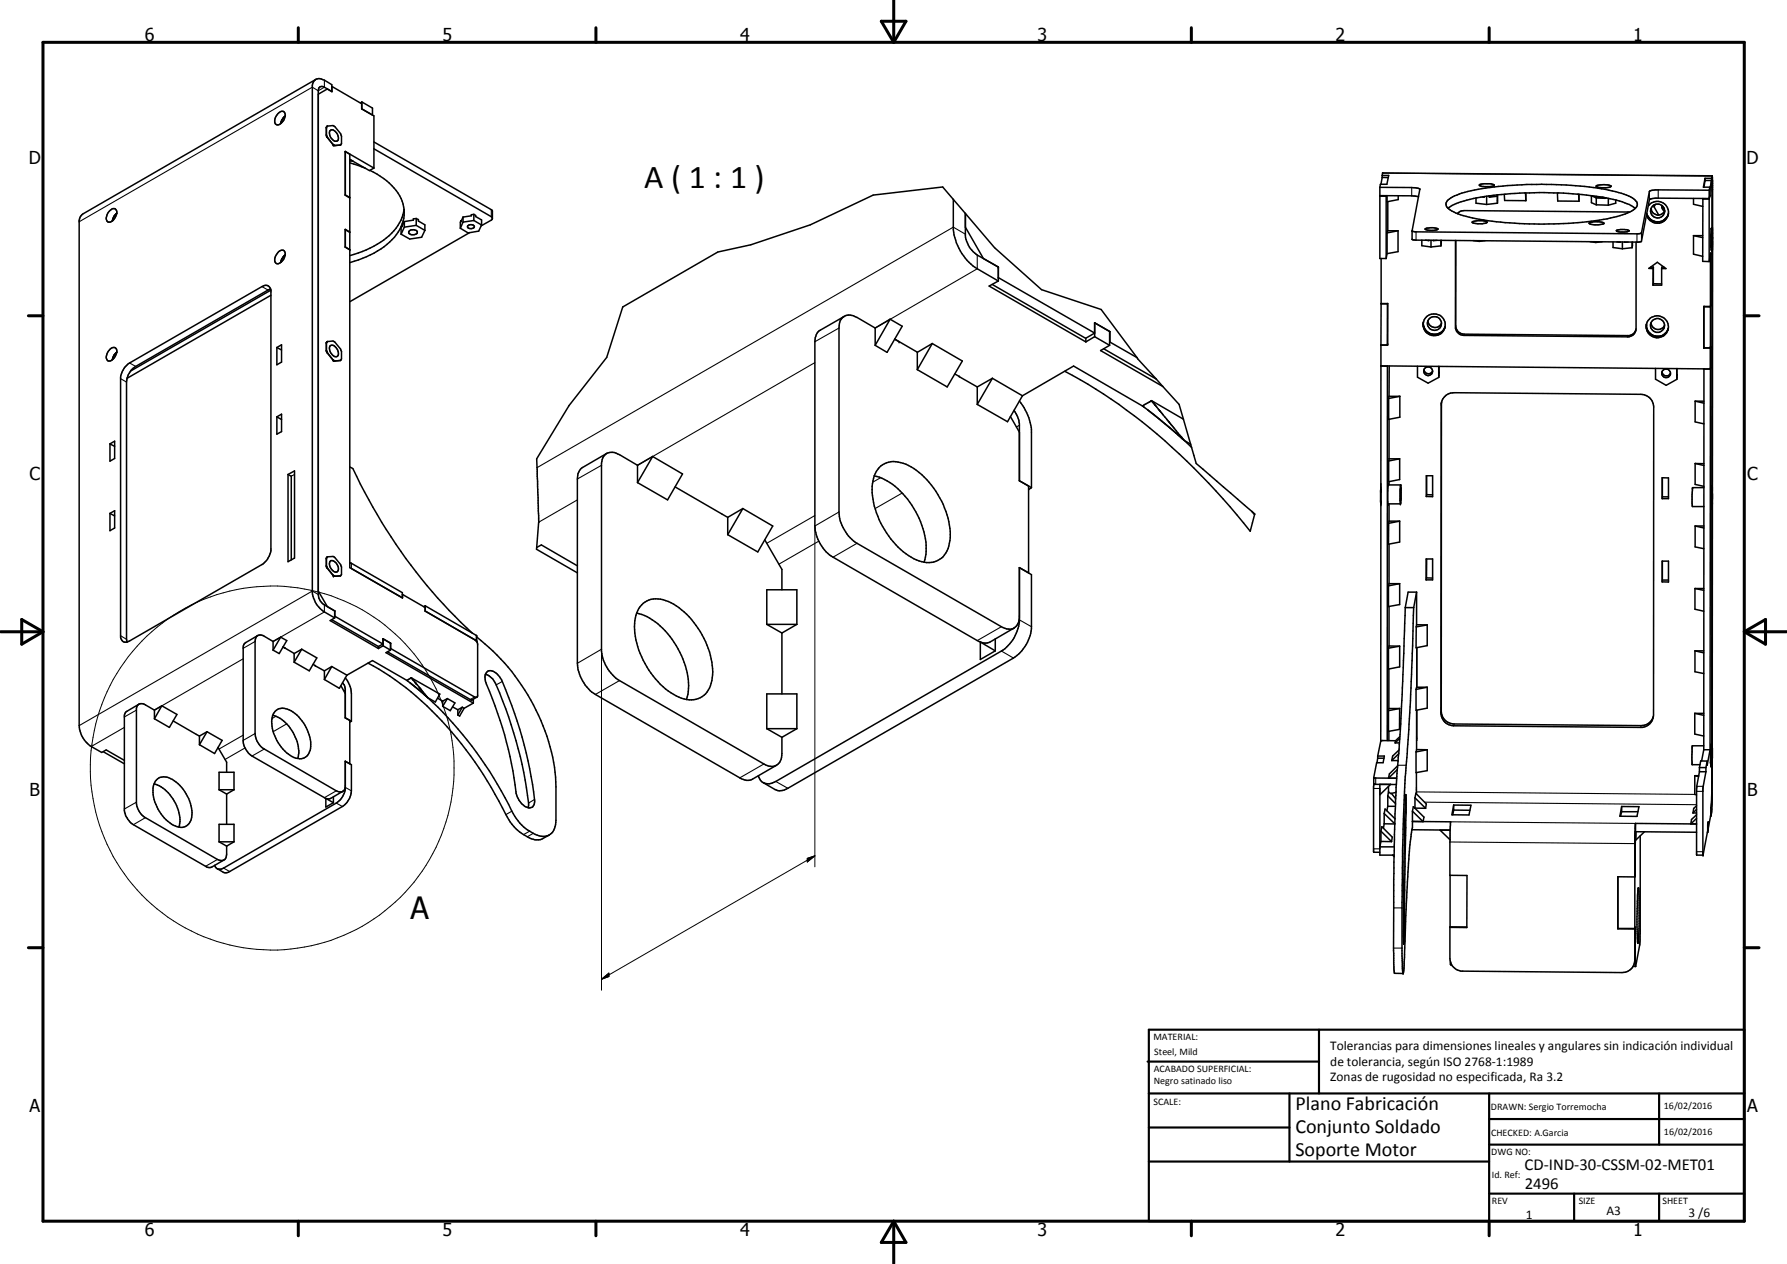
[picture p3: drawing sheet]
<svg xmlns="http://www.w3.org/2000/svg" width="420mm" height="297mm" viewBox="0 0 420 297" stroke-linecap="round" stroke-linejoin="round" font-family="sans-serif">
<g fill="none" stroke="#000" stroke-width=".35">
<path d="M73.9 18.9a1.78 1.78 0 0 1 2.4-.1l1.7 1.1v1.6l-1.7-1a.89 .89 0 0 0-1-.1 .89 .89 0 0 0-.5 .9v118.4a3 3 0 0 0 1.5 2.5l2.4 1.4v1.6l-2.4-1.4a6.2 6.2 0 0 1-2.9-4.5v-119.2zM74.2 18.7l-54.7 31.6-.7 .9-.2 .6v118.7a6.4 6.4 0 0 0 2.9 4.9l2.4 1.4 1.1-.6 4.2 2.5M65.3 26.8a.94 .94 0 0 1 .9-.6 .94 .94 0 0 1 .8 .6 2.33 2.33 0 0 1-1.9 2.5l-.3-.2a2.02 2.02 0 0 1 .5-2.3zM67 27.3l-.7 .9-.3 .8M76.7 31.7l.3 .6M76.8 32l.2 .3M76.9 29.7l-.2 .2 .2 2.3M76.9 29.8l-.2 .2M77 32.3l1.3 1.7M77 29.6l1.3-.1 .4 .3a3.7 3.7 0 0 1 1.5 4.1l-.1 .2M77 29.6l-.1 .2M77 29.6l-.1 .1"/>
<path d="M77.6 30.7a1.01 1.01 0 0 1 1.6 .6 1.26 1.26 0 0 1 0 1.9 1.85 1.85 0 0 1-1.6-2.5zM78 20.3h.1M78.1 20.3v1.2l-1.1-.6-2.2 1.2M78.1 20.3l6.9 4.1M78.3 34l.4 .2M78.7 34.2h.1M80 34.1h.1M80.1 34.1l-1.4 .1M81.2 35.6v10.3l1 .6v86.9l12.4 7.1v-.8M81.2 35.6l1 .6v10.2M81.2 35.6l6.7 3.9M82.2 38.3l3.7 1.2"/>
<path d="M82.2 37.8h.8l-.8-.3 4.7 2.6 1-.6M85 25.6l2.9 1.6v12.3M85.1 24l2.5 1.4v1.7l-2.5-1.5zM85.1 24l-.4 .2M87.9 35l27.6 15.9 .3 .4M87.9 33.4l27.6 15.9 .3 .3-.1 1.9-2.6 1.6M25.7 49.7a1.18 1.18 0 0 1 1.4-.6 2.1 2.1 0 0 1-.8 2.9 .81 .81 0 0 1-1 .1 .81 .81 0 0 1-.3-1l.3-.9zM27.5 50.1l-.7 .7-.4 1.1M65.5 59.2a.87 .87 0 0 1 1.1-.4 .87 .87 0 0 1 .4 1.1 2.31 2.31 0 0 1-1.9 2.1l-.3-.3a2.09 2.09 0 0 1 .7-2.5zM67 59.9l-.7 .9-.3 .9M81.2 58l1 .7M81.2 54l1 .6"/>
<path d="M81.2 45.8l1 .6M82.2 54.5l-1-.6v4.2M82.2 46.4v.1M87 40a13.8 13.8 0 0 1 7.8 8 9.2 9.2 0 0 1-3.8 9.4 22.2 22.2 0 0 1-8.8 4.3M94.5 53l.1 .1M94.5 53l-.2 .4v1.6M95 49.2a11.4 11.4 0 0 1-6.3 8.2l-2.6 1.3-3.9 1.4M95.1 52.1v1.3M95.1 52.1l-.6 1.2v-.3M95.1 53.4l-.8 1.6M96.2 54.4a1.46 1.46 0 0 1 1.9 0v.3a1.15 1.15 0 0 1-2-.2zM97.9 51.4h-.7v.3l-2.1 .4"/>
<path d="M97.9 51.4l.5 .2v.3l1.5 .9v1.3M97.9 51.4v1.6M97.9 53l2 1.1M97.9 53l-2.8 .4M99.9 54.1l-.8 1.7-2.8 .4-2-1.2M108.4 51.9v.1M108.4 51.9l-.2 1.7M108.9 51l-.5 1.1v-.2M108.9 51v1.2M108.9 52.2l-.7 1.4M109.9 53.1a.95 .95 0 0 1 1.6 .2 .89 .89 0 0 1-.8 .5 .89 .89 0 0 1-.8-.7zM110.4 54.7l-28.2 16.2"/>
<path d="M111.4 50.4l.4 .2v.3l1.4 .8v1.2M111.4 50.4l-.6 .1v.2l-1.9 .3M111.4 50.4v1.4M111.4 51.8l1.8 1.1M111.4 51.8l-2.5 .4M113.2 52.9l-.6 1.4-2.5 .4-1.9-1.1M224.1 46.9l-2.5-3-16.3 1.9-14.8 7-14 4.7-7.7 1.7-22.4 12.9-3.7 11.9-8.9 11.3-7.6 12.5 .5 14.9M224.1 46.9l2.9 3.3M224.1 46.9v7.1a12.6 12.6 0 0 0 5.7 9.2l4.9 2.8M227 50.2l6.8 8 11.1 9.9 14 4.6 8.4 11.3M227 50.2v5.2a6.3 6.3 0 0 0 2.8 4.5l4.9 2.8v3.3M227 53.4l4.2 7.3 3.5 2.1"/>
<path d="M324.4 46h7.5l1.6 .2M324.4 46.1h1.5M324.4 44l7.5 .1a2.12 2.12 0 0 1 1.9 .4l-1.8 9.8v2l.7 .1 52.6 .5 .6-.2 2-9.9 1.3-.2 12.7 .1M324.4 44v16.7h1.5M325 41.2h1.5l-.4 2.1h-1.5l-.2 .7M325 41.2l.1-.6 77.4 .7M325 41.2v.5M325 41.7l-.3 1.6M325 41.7h1.4M325.9 46.1v14.6M326 46l-.1 .1M326.1 59.6l-.2 1.1"/>
<path d="M326.1 46v1.4l2.6-.5v-.9M326.1 54.7v4.9M326.3 47.4v6.8M328.7 54.2l-2.6 .5M328.7 54.2h-2.5l-.1 .5M328.7 54.2v4.9l-2.6 .5M334.3 56.4v1.3l2.2 .3M335.1 53.8l1.8-.3 1.1 .2v.2a4.3 4.3 0 0 1-2.7 .1zM335.2 56.4l.7 .2 .1-.2M336.5 56.5v1.5M337 56.5h.9M338.8 56.5v1.3"/>
<path d="M338.8 57.8l-2.3 .2M338.9 56.5l-.1 1.3M340.3 47.2a13.9 13.9 0 0 1 6.4-2.5 90.4 90.4 0 0 1 33.2 .3 9.2 9.2 0 0 1 4.7 2.2 1.31 1.31 0 0 1-.6 2.2 27.7 27.7 0 0 1-10.9 2.7 91.4 91.4 0 0 1-27.6-1 10.3 10.3 0 0 1-5.3-2.5l-.2-.7zM340.5 48.9a18.6 18.6 0 0 1 8.5-2.7 91.5 91.5 0 0 1 31.1 .8 12.3 12.3 0 0 1 4.4 2M342.2 56.5v20.7a2.09 2.09 0 0 0 2 1.6l38.5 .4a1.93 1.93 0 0 0 2-1.9v-20.4M342.3 56.5v20a2 2 0 0 0 1.9 2l38.5 .4a1.85 1.85 0 0 0 1.9-1.5M346.2 52.1a6.1 6.1 0 0 1 3-.1l.5 .2-1.1 .4-2.1-.1-.4-.2zM346.4 56.6l1.4 .1M347 46.5v1.3l2.5 .2M347.8 56.6v.1M347.9 43.3h.4a4.3 4.3 0 0 1 2.6 0l.4 .3-1 .3-1.9-.1-.5-.2-.1-.1zM348.9 46.2v.2l-.4-.1"/>
<path d="M349.2 56.6l-1.4 .1M349.5 46.1v1.9M350.2 46v.4l1.9-.3M351.3 45.9l-1.1 .2M352.1 45.8v2l-2.6 .2M353.7 45.6l.1 1.5 5 .1M358.7 45.3l.1 1.9M358.8 45.3v1.9M366.2 45.3l.1 1.9 5 .1M371.2 45.6l.1 1.7M371.3 45.6v1.7M373.7 52.4l1-.3h1.2l1 .2 .2 .2a4.5 4.5 0 0 1-3.3 .1z"/>
<path d="M373.9 56.8l1.3 .2M374.2 46v1.6l1.1 .5M374.4 46v.1M374.4 46.1l.9 .4M374.5 46l-.1 .1M375.2 56.8v.2M375.3 43.7a4.5 4.5 0 0 1 3.5 .1l-1 .3h-1.3l-1-.2zM375.3 46.5v1.6M375.3 46.1l.9 .3h.9M375.3 48.1l2.9 .1M376.7 56.8l-1.5 .2M377.5 46.5v.1l-2.2-.1"/>
<path d="M378.2 46.6v1.6M379.3 56.9v1.3l2.2 .3M379.9 47v.8l-1.7 .4M380.1 54.1l1.8-.2a.86 .86 0 0 1 1.1 .4l-.4 .2h-1.7l-.8-.1zM380.1 56.9h.8M381.5 56.9v1.6M382 56.9h.8M383.1 49.9l-38.9-.4-.8 .2-.7 .5M383.7 56.9v1.3M383.7 58.2l-2.2 .3M383.8 56.9l-.1 1.3M387.2 50.2a2.65 2.65 0 0 0 2.5 2 2.65 2.65 0 0 0 2.6-2"/>
<path d="M387.6 48.4a2.61 2.61 0 0 1 4.1-.2 2.61 2.61 0 0 1-.9 4 2.61 2.61 0 0 1-3.7-1.7M388.2 48.9a1.67 1.67 0 0 0 1.8 1.6M388.9 48.6l1.1 1.9M389 48.1l-.1 .5M389.2 48l-.3 .6M390.8 48.3l-.1 .5 .2 .3 .5 .5-.5 .6-.9 .3M390.8 48.4l.5 .7M398.2 46.7v1.3l2.2 .5M398.2 55.4v4.3l2.1 .5M398.2 55.4l2.1 .4M398.2 55.4h2.1M400.4 46.7l-.1 14.7 1.6 .1"/>
<path d="M400.4 46.8h1.5M400.6 44l.3-1.6h1.5l-.4 2M400.9 41.9l-.4 2.1h1.5M400.9 41.9v.6M400.9 41.9h1.5M401.9 44.7l-12.7-.1-1.3 .3-2 9.8-.4 .2-52.8-.4-.7-.2M401.9 44.7v2M401.9 46.8v14.7M402 45.9l-.1 .8M402 44l-.1 .7M402 44v1.9M402 45.9l-.1 .9"/>
<path d="M402.2 59.5l-.3 2M402.2 59.5v12.5M402.2 59.5v12.3M402.3 55.3v2.7M402.3 58l.1 .7M402.3 55.5h.1M402.3 57.8l.1 .1M402.3 58l.1 .2M402.4 53.7h.1M402.4 53.8l-.1 1.5M402.4 43.9l.1-.6 .1 10.3M402.4 41.9v2"/>
<path d="M402.4 55.2v.3M402.4 57.9v.3M402.4 43.9l.1-.3 .1 2.3M402.4 53.7l-.1 1.7M402.4 58.2l.1 .1M402.4 55.5l.1 .2M402.4 55.2l-.1 .1M402.4 53.7v.1M402.5 58.3h.1M402.5 58.3v.6M402.5 57.8h.1M402.5 57.8l-.1 .1"/>
<path d="M402.5 55.1h.1M402.5 55.1l-.1 .1M402.5 55.7h.1M402.5 55.1v3.2M402.5 58.3l.1 .6-.2-.2M402.5 53.6h.1M402.5 53.6l-.1 .2M402.5 53.5l.2 .6-.1 60.6M402.5 41.3l-.1 .6M402.5 41.3l.2 12.8M402.5 53.5v.1M402.5 53.6v1.5"/>
<path d="M402.5 53.5l-.1 .2M402.6 53.6l-.1 1.5M402.6 54.7l-.1 3 .1-.2M402.6 55.5l.1 .3M402.7 57.3l-.2 56.8M402.7 56.1l-.1 .3M63.6 67.9l-31.7 18.2a4.5 4.5 0 0 0-2.2 3.7v60.4l.2 .7M63.7 68.2l-33 19M63.7 69.4l-33.8 19.5M198.5 74.3l-5.9 3.5-.5 .5-.4 1.1-.1 44.2a9.4 9.4 0 0 0 4.3 7.3l33.9 19.6a2.99 2.99 0 0 0 3 .4l5.7-3.3M205.8 77.1l-4.3-2.5a2.6 2.6 0 0 0-3-.3 2.6 2.6 0 0 0-1.2 2.8v43.2a9.5 9.5 0 0 0 4.2 7.4l33.9 19.6 1.3 .5a2.21 2.21 0 0 0 1.8-.2M205.8 77.1v4.1"/>
<path d="M209.3 75l-3.5 6.2M209.3 75l-3.5 2.1M209.3 75l2.8 1.7-3.5 6.1-2.8-1.6M210.3 79.7l5.4 3.1M210.3 79.7l1.1 .6M233.3 66.8l22 12.7M234.7 66l-2.1 1.2 22.7 13.1M234.7 65.2l22.7 13.1-2.1 1.2M255.3 79.5v.8M257.4 79.1l3.5 2.1M257.4 79.1l-2.1 1.2M260.9 77.9v3.3"/>
<path d="M261 77.9l-3.6-2v3.2M261 77.9v2.5M261 77.9l-.1 .1M324.7 71.4v9.7M324.7 71.4h1.5M324.7 60.7v10.7M324.7 71.3h1.6v9.8h-1.6M326.2 71.3v9.8M334.7 75.7a2.62 2.62 0 0 0 2.1 2.8 2.62 2.62 0 0 0 3-1.8M335.7 75.4a1.67 1.67 0 0 0 1.4 1.5 1.67 1.67 0 0 0 1.8-.9M387.1 76.2a2.62 2.62 0 0 0 2.1 2.8 2.62 2.62 0 0 0 3-1.9M388 74.8a2.62 2.62 0 0 1 4.2 1.3 2.62 2.62 0 0 1-3 3.3 2.62 2.62 0 0 1-1.7-4.1z"/>
<path d="M388.1 62.8h.6M388.2 75.9a1.66 1.66 0 0 0 1.3 1.5 1.66 1.66 0 0 0 1.9-.9M388.7 63.1v3.9M388.7 63.1h-1l2-1.5 2 1.5h-1M388.7 66.7v.3M388.7 62.8v3.9M388.7 62.8v.3M388.7 66.7h2M390.7 63.1v3.9h-2M391.2 62.8h-.5v.3M400.6 72.1v9.6M400.6 72.1h1.6"/>
<path d="M400.7 72.1h-.1M402.2 72.1v14.6l-77.5-.7M402.2 72h-1.6v9.8M402.2 71.8h.1M402.2 71.8v.3M402.2 71.7v.3M25.9 82a.84 .84 0 0 1 .9-.4 .84 .84 0 0 1 .7 .7 2.3 2.3 0 0 1-2 2.5 1.37 1.37 0 0 1-.2-2zM27.5 82.8l-.7 .6-.4 1.1M29.4 86.2l.8-.7 31.4-18.1a1.26 1.26 0 0 1 1.3-.3 1.26 1.26 0 0 1 .8 1.1v61.1a5.2 5.2 0 0 1-2.1 3.4l-31.1 17.9a1.26 1.26 0 0 1-1.4 .3 1.26 1.26 0 0 1-.7-1.2v-61.1l.4-1.4zM65.1 81.7l1.1-.7v4.1l-1.1 .6zM65.1 98l1.1-.7v4.1l-1.1 .6zM65.1 98l1.1 .6"/>
<path d="M65.1 81.7l1.1 .6M76.7 82.3l.3 .6M76.8 82.6l.2 .3M77 82.9h.1M77 82.9l1.3 1.7M77 80.3l-.3 .2 .2 2.3M77 80.3l1.3-.2 .4 .3a3.7 3.7 0 0 1 1.5 4.1l-.1 .2M77 80.3l-.3 .3M77.6 81.3l.1-.1a1.62 1.62 0 0 1 1.9 1.8 .74 .74 0 0 1-.5 .9 .74 .74 0 0 1-.9-.5l-.2-.2a1.71 1.71 0 0 1-.4-1.9zM78.3 84.6h.1M78.3 84.6l.4 .2M78.7 84.8h.1"/>
<path d="M80 84.7h.1M80.1 84.7l-1.4 .1M219.2 80.7l-3.5 6.2M219.2 80.7l-3.5 2.1v4.1M219.2 80.7l7.1 4.1-3.6 6.1-7-4M224.5 87.9l1 .6M225.5 88.5l4.3 2.4M225.5 88.4v.1M229.8 90.9v4.1M233.3 88.9l-3.5 6.1M233.3 88.9l-3.5 2M233.3 88.9l7.1 4.1"/>
<path d="M237.6 97.9l2.1 3.7M238.4 96.4l.9 1.6 .4 1.6v13.4l2.8 1.6M239.7 94.2a13.1 13.1 0 0 1 2.8 6.8v13.6M240.4 93l12-7 16.2 9.4M240.4 93l-3.5 6.1-7.1-4.1M250.3 87.2a137.8 137.8 0 0 1 42.1 35.7l1.6 1.9 1-3.9M259.5 82l12.4 7.1M260.9 81.2l-2.1 1.2 14.6 8.4M261 80.4h-.1M261 80.4l6.3 3.6M267.3 84l4.6 5.1M268.6 95.4l1.3 1"/>
<path d="M268.9 95.6l.2 .2M269.9 96.4l8.3 6.9M270.5 94.3h.1M270.5 94.3l-1.9 1.1M270.8 94.1l7.4 4.4M270.8 94.1l.8 1.1M270.8 94.1l-.2 .2M271.3 97.4l7.2 6.1M271.6 95.2l6.9 8.3M271.6 95.2h.1M271.9 89.1l1.5 1.7M273.4 90.8l3.8 4.2 1 3.5"/>
<path d="M278.2 98.5l1.7 5.9M324.7 86l-.1 88.2-.7 3.5M324.7 81.1v4.9M324.7 81.1h1.5M324.7 86l1.5 .1M324.7 86h.1M324.7 81.1h.1M326.2 86v.1M326.2 86.1v87.9M326.3 80.8l-.1 .3M326.6 98.5v9.3M326.6 93.1h2.5"/>
<path d="M326.6 93.1l-.1 .5M326.6 86v7.1M329.1 93.1v4.9l-2.6 .6v-5M329.1 93.1l-2.6 .5M333.3 86.1v2.5l2.5 1.4 2.5-1.3M334.8 86.8a1.04 1.04 0 0 0 .9 1 1.04 1.04 0 0 0 1.1-.6M338.3 86.1v2.6M338.4 86.1l-.1 2.6M339 94.4a2.93 2.93 0 0 1 2.8-2.1l44 .4a3 3 0 0 1 3 2.9v72.4a2.96 2.96 0 0 1-3 2.9l-44-.3a3 3 0 0 1-3-3l.1-72.4M339 94.4l-.1 .4M339 94.4l-.1 72.8a3 3 0 0 0 3 2.9l44 .4a2.93 2.93 0 0 0 2.8-2.1M389.2 86.6v2.5l2.5 1.5 2.5-1.4"/>
<path d="M390.8 87.3a1.01 1.01 0 0 0 .8 1 1.01 1.01 0 0 0 1.2-.6M394.2 86.6v2.6M394.3 86.6l-.1 2.6M394.3 88.1h.1M398.6 94.3h2M398.6 94.3v4.8l2 .5M398.6 94.3l2 .4M400.6 81.8h1.6M400.6 86.7v89.5M400.6 86.7h.1M400.6 86.7h1.6M400.6 81.5v.3"/>
<path d="M402.2 86.7l-.1 89.5M402.2 81.4v.3M402.2 86.4v.3M402.2 81.5v.3M25.9 104.3l1.1-.6v4l-1.1 .7zM25.9 104.3l1.1 .6M67.7 111.5l1.5-.8v20.4l-1.5 .9zM67.7 111.5l.8 .4M68.5 111.9v19.7M82.2 109.7l.8 .4a123 123 0 0 0 28.1 38.7M142.7 106.6l-.6 .4a2.62 2.62 0 0 0-.7 1.8v44.3a9.4 9.4 0 0 0 4.3 6.8l33.9 19.6a3 3 0 0 0 3 .3M142.7 106.6a3.1 3.1 0 0 1 3 .2l4.2 2.5"/>
<path d="M142.7 106.6l-6.2 3.7a3.2 3.2 0 0 0-.7 2.3v43.3a9.3 9.3 0 0 0 3.8 7l34.3 19.9a2.83 2.83 0 0 0 3 .3l5.7-3.3M149.9 109.3v4.1M153.4 107.3l7.1 4.1-3.5 6.1-7.1-4.1M153.4 107.3l-3.5 6.1M153.4 107.3l-3.5 2M158.7 114.4l12.4 7.2M174.7 119.5l7 4.1-3.5 6.1-7.1-4.1M174.7 119.5l-3.6 6.1M174.7 119.5l-3.6 2.1M205.6 111.8a14.6 14.6 0 0 1 8.8 6.9 19.1 19.1 0 0 1 3.3 11.6l-.5 1.8M207.1 109.5a6.3 6.3 0 0 1 7.1 .2 20.3 20.3 0 0 1 9.2 16.7 5.7 5.7 0 0 1-3.9 5.7 8.5 8.5 0 0 1-7.1-2.4 20.2 20.2 0 0 1-7.3-15.4 6.9 6.9 0 0 1 2-4.8zM241.8 114.2v20.4l-2.1-1.2"/>
<path d="M242.5 114.6l-.7 .5M278.5 103.5l1.7 1.6M278.5 103.5l1.4 .9M279.9 104.4l.3 .7M280.2 105.1l1.1 3.8 13 11.3M324.6 117.7l.1 .2M324.6 115v.6M324.6 118.2l.1 .6M324.6 115v3.2M324.6 118.2l.1 .2M324.7 117.8l-.1 .4M324.7 113.7l-.1 1.3"/>
<path d="M324.7 114.5l-.1 .5M326.6 113.2v.8M326.6 118.4v4.1M326.6 107.8h2.5M326.6 107.8l-.1 .5M329.1 107.8v4.9l-2.6 .5v-4.9M329.1 107.8l-2.6 .5M329.3 115v3.4h-3M329.3 117.7h.1M329.3 114.7v3.6M329.3 114.8v.1M329.3 114h-2.9v-.4l-.1 1.8 .1 3.3v-.3"/>
<path d="M329.3 114v3.7M329.3 114v3.4M329.3 117.5v.1M335.4 111.8h1.4v4.9h-1.4zM335.4 116.2l1.4 .1M335.4 116.2v.5M335.4 111.8v4.4M390.8 112.3h1.5v4.9h-1.5zM392.3 116.8h-1.4l-.1 .4M398.6 108.9v4.9l2 .5M398.6 108.9l2 .5M398.6 108.9l2 .1"/>
<path d="M400.6 114.6h-2.6l-.2 1.6 .1 2.8h2.7M402.2 118.6l.2 .7M402.2 116v2.6M402.2 116.2h.2M402.2 118.4l.2 .1M402.2 118.6l.2 .2M402.2 118.6l.1 .7M402.3 114.4l-.1 1.6M402.4 114.4l-.2 1.6M402.4 115.8v.4M402.4 118.5v.3M402.4 118.8v.1"/>
<path d="M402.4 116.2v.1M402.4 114.4h-.1M402.4 115.8l-.2 .2M402.4 116.3v2.1M402.4 118.4h.1M402.4 118.9l.1 .6-.2-.2M402.4 115.7h.1M402.4 118.4v.1M402.4 116.3h.1M402.4 115.7v.1M402.5 114.2v.1M402.5 114.2l-.2 .2"/>
<path d="M402.5 114.1v.1M402.5 115.7l-.1 3.2M402.5 115.7v-.3l.1 .7M402.5 114.3h.1M402.5 114.3l-.1 1.4M402.5 114.1h.1M402.5 114.2h.1M402.5 114.2l-.1 .2M402.5 114.1v.2M402.5 114.1v60.7M402.5 114.3v1.4M402.6 117.2l-.1 1.1"/>
<path d="M402.6 118.2v57.2M25.9 120.6l1.1-.6v4.1l-1.1 .6zM25.9 120.6l1.1 .6M74.8 138.9l2.2 3.6 1.7 1.1M76.7 133l.3 .5M76.8 133.2l.2 .3M77 133.5h.1M77 133.5l1.3 1.7M77 130.9l-.3 .2 .2 2.3M77 130.9l1.3-.1 .4 .2a3.7 3.7 0 0 1 1.5 4.2l-.1 .1M77 130.9l-.3 .3M77.5 132a.71 .71 0 0 1 1.1-.1 1.63 1.63 0 0 1 .6 2.5 1.91 1.91 0 0 1-1.7-2.4z"/>
<path d="M78.3 135.2l.4 .2M78.3 135.2h.1M80.1 135.3l-1.4 .1M80.1 135.3h-.1M82.2 132.2l12.4 7.1v1.2l-12-6.9M94.6 139.7h.1M94.6 139.7l5.3 3v.9l12.2 7.1M126.2 128.7l1.1-.6 8.5 4.9M126.2 128.7l-.1 .4 9.7 5.5M126.6 122.7h.1M126.6 122.7l-.4 6M171.1 121.6v4"/>
<path d="M179.8 126.9l4 6.9v4.8M239.7 133.4l2.8 1.6v12.8a9.7 9.7 0 0 1-4.2 6.8l-53.9 31a2.48 2.48 0 0 1-2.2-.1l-2.8-1.6M239.7 133.4v12.7a9.3 9.3 0 0 1-4.3 6.9l-53 30.6a2.53 2.53 0 0 1-4.1-1.3M294.3 120.2l.7 .6v.1M294.3 120.2l.7 .7M326.6 127.9v9.3M326.6 137.2h2.5M326.6 137.2l-.1 .5M326.6 122.5h2.5M326.6 122.5l-.1 .5M329.1 122.5v4.9l-2.6 .5v-4.9M329.1 137.2v4.9l-2.6 .4v-4.8"/>
<path d="M329.1 137.2l-2.6 .5M329.1 122.5l-2.6 .5M333.1 139.1v7.7M333.1 139.1l-.7 3.7M333.1 139.1h-2l-.7 3.7M335.3 131.4h1.5v4.9h-1.5zM335.4 135.8h1.4M335.4 135.8l-.1 .5M335.4 131.4v4.4M390.8 131.9h1.5v4.9l-1.5-.1zM392.3 136.3h-1.4l-.1 .4M398.5 138.3v4.9l2.1 .4"/>
<path d="M398.5 138.3l2.1 .4M398.5 138.3h2.1M398.6 123.6v4.9l2 .4M398.6 123.6l2 .5M398.6 123.6h2M60.6 149.4l-.5 .5-.1 .8v21.7a4.4 4.4 0 0 0 2.1 3.6l17 9.8 .8 .3 .7-.1M60.6 149.4l.4-.2 .8 .2 2.4 1.3M60.6 149.4l-3 1.7-.4 1v22.2a4.9 4.9 0 0 0 2.1 3.4l17.2 9.9 .5 .1 .8-.1 2.8-1.6M64.2 150.7v2.1M66 149.7l-1.8 3.1M66 149.7l-1.8 1M66 149.7l1.4 .8-1.8 3.1-1.4-.8"/>
<path d="M66.5 152l2.7 1.6M66.5 152.1l.6 .2M69.2 153.6v2M70.9 152.6l3.6 2-1.8 3-3.5-2M70.9 152.6l-1.7 3M70.9 152.6l-1.7 1M73.6 156.1l.5 .4M74.1 156.5l2.2 1.1M74.1 156.4v.1M76.3 157.6v2.1M78 145.6l11 6.3M78 156.6l-1.7 3.1"/>
<path d="M78 156.6l-1.7 1M78 156.6l3.6 2.1M78.7 145.2l-1.1 .6 11.4 6.6M78.7 144.8h.1M78.7 143.6h.1M78.7 144.8l11.3 6.5-1 .6M81.2 159.3a6 6 0 0 1 1.4 3.7v6.5M81.6 158.7l6-3.5 8.1 4.7M81.6 158.7l-1.8 3.1-3.5-2.1M86.5 155.8a74 74 0 0 1 26.2 24.8l2.8 4.5 2.6 4.8a12.3 12.3 0 0 0 5.9 6.7 3.6 3.6 0 0 0 3.7 .4l1.4-.8M89 151.9v.5M90 150.1l.1 1.7"/>
<path d="M90 150.1l1.9 1.1M90.1 151.8l-1.1 .6M90.1 150.1l-.1 .1M90.1 151.8l1.7 1M91.1 153.2l19.6 11.3h.2l1.2-.7M91.8 152.8l-1 .6 20.5 11.8M91.8 151.1v1.7M91.8 152.4h.1M91.8 151.2h.1M91.9 151.2v1.2M95.7 159.9l4.9 4.1M95.8 160l.1 .1"/>
<path d="M96.7 159.3h.1M96.7 159.3l-1 .6M96.7 159.3l6.7 3.8-1 1.9-1.8-1M96.7 159.3l3.9 4.7M100 142.4l12 7 .1 1.4M100 142.4v1.2M100 142.4l-.4 .2M111.6 150.3l.6 .6 .1 .4v12.3l-.3 .3-.4-.1-19.7-11.4M112.1 149.7a48.9 48.9 0 0 1 18.5 32.9l.1 10.2a3.7 3.7 0 0 1-1.6 3.4M114.1 158.5l.6 .2a4.6 4.6 0 0 1 2 2.3 98.3 98.3 0 0 1 7.6 28.3l-.1 .5M114.5 157.9l.2-.2a2.84 2.84 0 0 1 3 1.7 93 93 0 0 1 8 29.2 1.41 1.41 0 0 1-1.1 1.2 1.41 1.41 0 0 1-1.5-.6l-.6-.5-.7-1.1a6.3 6.3 0 0 1-.7-3.2 95.8 95.8 0 0 0-7-24.4v-1.4zM149.7 144.1a15.6 15.6 0 0 1 9.7 8.4 15 15 0 0 1 2 11.9"/>
<path d="M150.9 142.2a5.3 5.3 0 0 1 6.2-.8 19.5 19.5 0 0 1 9.7 11.8 12 12 0 0 1 0 8.5 5.1 5.1 0 0 1-7.2 2.1 19.4 19.4 0 0 1-9.9-12.7 10.4 10.4 0 0 1 .8-8.6zM180.3 146.7v-8.1h7.1v8.1M180.3 146.7h7.1M180.3 146.7l3.5 2.1M183.8 148.8v14.3M187.4 146.7l-3.6 2.1M230.5 150.9l3.5 2.1-3.5 2zM234 150.1v2.9M239.7 145.3l-.1 .5a2.65 2.65 0 0 1-1.1 1.8M326.5 157.2v9.3M326.6 142.5v9.3M326.6 151.8h2.5"/>
<path d="M326.6 151.8l-.1 .5M329.1 151.8v4.9l-2.6 .5v-4.9M329.1 151.8l-2.6 .5M330.4 142.8h2M330.4 142.8l-.7 20.4-.7 12.8-.8 9-.3 8.6M332.4 142.8l-.8 21.9-1 15.1a489.2 489.2 0 0 0-1 32.2v12.7l.2 4M333.1 146.8l2.5 .1M333.1 146.8l-.1 .5M333.1 152.2v9.3M335.6 146.9v4.8l-2.7 .5 .1-4.9M335.6 146.9l-2.6 .4M398.5 153v4.9l2.1 .4"/>
<path d="M398.5 153l2.1 .4M398.5 153h2.1M24.3 176.7l4.9 2.8M32.7 165.5l-.5 .5-.1 .5v22.3a4.6 4.6 0 0 0 2.1 3.4l16.9 9.8 .9 .2 .7-.1M32.7 165.5l.4-.1 .8 .1 2.4 1.4M32.7 165.5l-3 1.8-.5 .9v22.3a5.2 5.2 0 0 0 2.2 3.3l17.2 10 .5 .1 .7-.1 2.9-1.7M36.3 166.9v2M38 165.9l3.6 2-1.8 3-3.5-2M38 165.9l-1.7 3M38 165.9l-1.7 1M40.7 169.4l6.2 3.6M46.9 173v2"/>
<path d="M48.7 172l3.5 2-1.8 3.1-3.5-2.1M48.7 172l-1.8 3M48.7 172l-1.8 1M51.3 175.6l2 3.5v2.4M64.1 168.1a9.2 9.2 0 0 1 6.1 7.8l.1 1.1-.3 1.2M64.7 167.2a2.9 2.9 0 0 1 3.8-.2 9.7 9.7 0 0 1 4.4 9.3 2.58 2.58 0 0 1-3.8 1.7 9.6 9.6 0 0 1-5.1-9.3l.3-.9zM80.2 161.2l1 1.8M80.5 160.4l.4 .6 .3 .9v6.8M81.2 178.9l1.4 .8v6.1a4.6 4.6 0 0 1-2.1 3.7l-26.8 15.5-1 .1-1.6-1M81.2 178.9v6.4a4.7 4.7 0 0 1-2.1 3.4l-26.5 15.3a1.4 1.4 0 0 1-1.7 0l-.4-.7M81.2 168.7l1.4 .8M81.2 168.7l1 .6v10.2l-1-.6"/>
<path d="M82.6 169.5l-.4 .2M96.3 160.4l4.1 3.4M100.6 164a92.2 92.2 0 0 1 20.4 27.8 9.9 9.9 0 0 0 6.7 4.8l1.4-.4M102.9 164.1l1.2 .7M104.1 164.8v1.2M105.2 164.2l1.8 1-1.1 1.8-1.8-1M105.2 164.2l-1.1 1.8M105.2 164.2l-1.1 .6M106.4 166.1l1.2 .7M107.6 166.8v1.2M108.7 166.2l-1.1 1.8M108.7 166.2l-1.1 .6"/>
<path d="M108.7 166.2l.4 .3M109.1 166.5l-1 1.8-.5-.3M111.3 164.3v.9M111.3 165.2l-2.2 1.3M180.3 171.2h7.1M180.3 171.2l3.5 2.1M180.3 171.2v-8.1h7.1v8.1M183.8 173.3v3.8a3 3 0 0 1-1.2 2.7M187.4 171.2l-3.6 2.1M323.9 178.2h1.5M323.9 178.2l-.1 1M323.9 177.7v.5"/>
<path d="M323.9 177.7h1.6l-.3 1.5h-1.5l-.7 3.6M326.5 171.9v2.1M326.5 166.5h2.6M326.5 166.5v.5M327.2 178.7h1.5M328 174.6h1M328.1 174.1h-3.5M328.1 174.1l-.1 .5M328.6 180l-1.9 1.9-.2 1M328.8 177.2l-1.6 1.5M328.9 176.3l-1.5 1.4-.2 1M329.1 166.5l-.1 4.9-2.5 .5v-4.9"/>
<path d="M329.1 166.5l-2.6 .5M329.1 173.5l-1.1 1.1M329.1 173.1l-1 1M333.1 173.5h.1M333.1 166.9v9.2M333.1 176.1l2.5 .1M333.1 176.1l-.2 .6M333.1 166.9v7M335.6 161.5l-2.7 .5M335.6 161.5h-2.5l-.2 .5M335.6 161.5v4.9l-2.7 .5v-4.9M335.6 176.2v4.9l-2.7 .5v-4.9"/>
<path d="M335.6 176.2l-2.7 .5M398.5 167.6v4.9l2.1 .5M398.5 167.6l2.1 .5M398.5 167.6h2.1M400.6 176.2h1.5M400.6 176.2l-.5 2.6M400.6 175.3h-2.7l-.1 4.4h1.9M401.4 178.9l-.3 1.5M401.4 178.9l-1.5-.1-.3 1.6M402.1 176.2l-.7 3.6v-.9M402.2 179.2l.1 .8M402.2 179.1l.1 .1"/>
<path d="M402.2 179.2l.1 .3M402.2 176.6v.2h.1M402.3 175.1v-.1l-.1 4.2M402.3 175.1l-.1 1.5M402.3 180l.1 .2M402.3 176.5v.3M402.3 179.2v.3M402.3 179.5h.1M402.3 176.8l.1 .2M402.3 176.5l-.1 .1M402.4 176.4v3.1M402.4 177v2.1"/>
<path d="M402.4 179.5h.1M402.4 179.1h.1M402.4 179.1l-.1 .1M402.4 177h.1M402.4 176.4l-.1 .1M402.4 179.5v.7M402.4 174.8v.1M402.4 177.3l.1-1.3v2.9M402.4 178.2l.1 .7M402.4 174.8h.1M402.4 174.9h.1M402.4 174.8l-.1 .2"/>
<path d="M402.4 174.9l-.1 .2M402.5 174.9h.1M402.5 174.8l.1 1.1-.1 12.2-.2 1.7M402.5 174.8v.1M402.5 174.9l-.1 1.5M402.6 178.8l-.1 10.3-.2 2.7M36.2 184.2a9 9 0 0 1 6 7.3l.1 1.6-.2 1.3M36.8 183.3a2.85 2.85 0 0 1 3.7-.1 9.9 9.9 0 0 1 4.6 8.8 2.56 2.56 0 0 1-3.9 2.1 9.3 9.3 0 0 1-5-9.8zM51.5 197.8h3.5M51.5 197.8l1.8 1M51.5 197.8v-4.1h3.5v4.1M51.5 185.6v-4.1h3.5v4.1"/>
<path d="M51.5 185.6h3.5M51.5 185.6l1.8 1M53.3 186.6v7.1M53.3 198.8l-.1 2.5-.5 .8M55 197.8l-1.7 1M55 185.6l-1.7 1M76.6 187.6l1.8 1-1.8 1.1zM78.4 187.2v1.4M81.2 184.9l-.1 .6-.5 .5M323 182.8v17.4M323 184.2l5.3 .2M323 182.8l5.4 .1h-1.9"/>
<path d="M324.4 186.8l2.6-2.5h-2.6v16.7h3.4M324.7 197.7l-.3 1.3h3.4M324.7 195.3v2.4M324.7 195.3l2.5 2.5M324.7 197.7l2.5 .1M324.7 195.3l.2-1 2.5 2.4-.2 1.1M325.4 193.6l-.1 1M325.4 191.2l2.5 2.4M325.4 191.2v2.4M325.4 193.6h2.5M325.4 191.2l.3-1.1 2.3 2.3M326.3 189.5l-.2 1"/>
<path d="M326.3 187v2.5M326.3 187l1.8 1.8M326.3 189.5h1.8M326.5 184.8v1.3M326.5 186.1l.5 .4 1.2-.3M326.5 186.1l-.2 .9M327.1 186.4l1.1 1.3M327.9 193.6l-.2 13-.1 16.2 .3 5.9M328.5 180.8l-2 2.1M330.5 186.7l.1 4.3-.6 30.9v-13.2zM332 195l8.9 .1M332.1 190.6v3.9a129.1 129.1 0 0 0-1.4 17.8l-.6 14.6-.2 1.8"/>
<path d="M332.1 190.6l.2-1 2.5 2.4-.2 1.1M332.1 190.6l2.5 2.5M332.7 187.5v2.4M332.7 187.5l.2-1.1 2.5 2.5-.2 1M332.7 187.5l2.5 2.4M332.7 189.9h2.5M333 181.6v5M334.6 193.1l-2.5-.1 9 .1-.2 2M340.9 195.1v2.3M340.9 197.4v20.4M340.9 195.1h-2.3l2.3 2.3M341.8 189.2h4.1l-.5 2.3h-4z"/>
<path d="M341.8 189.2v1.2M341.8 190.4h3.8M341.8 190.4l-.2 1.1M381.3 189.5l4 .1-.4 2.3-4-.1zM381.3 189.5v1.3M381.3 190.8h3.8M381.3 190.8l-.3 1M384.5 193.5l-.1 2.8v21.9M384.5 195.5v10.2M384.5 193.5v2M384.5 193.5l14.4 .1h-1.4M384.5 195.5l14.4 .1"/>
<path d="M384.6 195.5l-.1 3.3M384.6 195.5v1.9l2-1.9M385.6 196.4v24.7l-1 6h-.6M398 191.1h.9M398.5 182.3v4.4l.4 .1M398.5 182.3l.9 .2M398.5 182.3h.9M398.9 189.4l-.7 .6-.2 1.1M398.9 190.2l-.9 .9M398.9 191.5l-1.2 1.1-.2 1M398.9 192.3l-1.4 1.3M399.6 181.4l-.7 3.9v15.6l1.5 .1"/>
<path d="M399.6 180.4h1.5M399.6 180.4v1M399.6 181.4h1.5M401.1 180.4v1M401.1 181.4l-.7 3.9v15.7M401.4 195.6h.1M401.5 195.2l-1.1 5.8M401.6 193.2l-.1 2.4zM402.2 191.8h.1M402.3 189.8v2M402.3 191.3l-.7 3.3M402.5 185.8l-.2 4"/>
<path d="M323 200.2v.1M323 200.3h1.4M327.4 201l.4 .3M340.9 217.9l.1 8.1M340.9 205.7h4v12.3l-4-.1M340.9 217.8v.1M340.9 217.8h4M380.4 218.2h4M384.4 218.3v7.3l-.4 1.5M384.5 217.9v9.2M384.5 205.7l-.1 .4-4-.1v12.3h4M384.5 217.9l-.1 .4"/>
<path d="M384.5 205.7l-.1 .3M384.5 217.9l-.1 .3M385.2 208.7l.2 2v6.9l-.3 4.1-.2-6.3zM327.9 228.7h.1M327.9 228.7l2 .1M329.8 228.7h.1M341 226l.1 .7M341 226a3 3 0 0 0 2.9 2.2l37.5 .4 1.5-.4 1.1-1.1M341.1 226.7h.1M341.1 226.7h.2M384.5 225.2l-.2 1"/>
<circle cx="389.8" cy="49.6" r="1.64"/>
<circle cx="337.2" cy="76.3" r="2.6"/>
<circle cx="337.2" cy="76" r="1.64"/>
<circle cx="389.7" cy="76.5" r="1.64"/>
<circle cx="335.8" cy="87.2" r="1.02"/>
<circle cx="391.7" cy="87.7" r="1.01"/>
</g>
<g fill="none" stroke="#000" stroke-width=".25">
<path d="M76.3 18.8v1.7l-1.5 .8-1.4-.8-54.8 31.6M115.5 49.3v1.6M227 55l-2.9-1.6-97.8 56.5M229.8 59.9v3.3l-24 13.9M325.1 40.7l77.4 .7v1.9M331.9 44.1v1.9M332.9 54.5v1.9M384.9 54.9v2M385.9 54.7v2M387.8 45v1.9M389.9 44.6v2M402.7 44.5l-.2 .4"/>
<path d="M61.6 67.4l1.4 .8M197.3 77.1l-5.7 3.2M342.3 76.5l-.1 .4M344.2 78.5v.3M382.7 78.9v.3M28.4 89l1.3 .8M30.5 85.3l1.4 .8M191.6 85.2l-41.7 24.1M239.7 99.9l-.7 .4M338.9 94.8v.4M69.2 111.5l-.7 .4M135.8 117.5l-9.2 5.2"/>
<path d="M141.4 109.3l-5.6 3.3M207 112.3l-1.8 1M212.1 115.9l-6.3 3.6M74.8 139.7l-1.4-.8-54.8 31.6M82.6 132.4v1.2M191.6 121.2l-11.3 6.5M192.5 127.2l-9.4 5.4M197.3 120.3l-5.7 3.3M201.5 127.7l-5.6 3.2M28.4 149.4l1.3 .8M57.2 154.8l-20.9 12.1M60 150.7l-2.8 1.7"/>
<path d="M76.3 142.2v1.6l-12.1 6.9M112 149.3v1.2M141.4 152.6l-5.6 3.3M145.7 159.9l-5.7 3.3M235.4 153l2.9 1.6M235.4 147.3l-5.6 3.2M239.7 145.7l2.8 1.6M29.2 170.9l-7.7 4.5M32.1 166.9l-2.9 1.6M57.2 172.8l-5.7 3.2M57.6 175.8l-4.7 2.7M60 172.4l-2.8 1.6"/>
<path d="M62.1 176l-2.8 1.7M64.9 168.3l-.9 .6M67.4 170.1l-3.2 1.9M81.2 162.2l-.4 .1M111.6 163.8l-1 .6M118.1 160.1l-1.4 .9M179.6 179.5l-5.7 3.3M328.6 179.8h2M338.9 167.2l-.1 .4M341.9 170.1l-.1 .5M385.9 170.5l-.1 .4M32.1 188.5l-2.9 1.6"/>
<path d="M34.2 192.2l-2.8 1.6M79.1 188.7l1.4 .8M79.1 185.8l-2.8 1.7M81.2 185l1.4 .8M120.3 190.6l-1.4 .8M124.5 195.3l-1.4 .8M125.4 195.8l-1.4 .8M125.7 187.9l-1.4 .8M182.4 183.6l2.8 1.7M322.9 199.5h1.5M322.9 185.3h1.5M323.5 182.8v1.5"/>
<path d="M330.4 191h.2M333 186.1l65.5 .6M335 188.5l63.9 .6M340.9 197.9l43.5 .3M341.1 193.1l43.4 .4M398.9 186h1.5M398.9 184.8h1.6M402.4 189.1v2M402.5 186.7h.1M402.5 186.3v.4M51.1 202l-2.8 1.6M52.6 204l1.4 .8"/>
<path d="M327.7 213.4h1.9M329.9 218.5h.3M398.9 200.2h1.5M327.6 222.8h2M384.5 225.2l-.1 .4"/>
</g>
<g fill="#000">
<circle cx="76.7" cy="30" r=".18"/>
<circle cx="78.4" cy="34" r=".18"/>
<circle cx="81.2" cy="35.6" r=".18"/>
<circle cx="82.2" cy="58.7" r=".18"/>
<circle cx="402" cy="44.4" r=".18"/>
<circle cx="402" cy="45.9" r=".18"/>
<circle cx="402.3" cy="55.5" r=".18"/>
<circle cx="402.3" cy="55.3" r=".18"/>
<circle cx="402.3" cy="57.8" r=".18"/>
<circle cx="402.3" cy="58" r=".18"/>
<circle cx="402.4" cy="58.7" r=".18"/>
<circle cx="402.4" cy="53.8" r=".18"/>
<circle cx="402.4" cy="43.9" r=".18"/>
<circle cx="402.5" cy="53.5" r=".18"/>
<circle cx="402.5" cy="41.3" r=".18"/>
<circle cx="402.5" cy="43.3" r=".18"/>
<circle cx="402.6" cy="54.7" r=".18"/>
<circle cx="234.7" cy="65.2" r=".18"/>
<circle cx="234.7" cy="62.8" r=".18"/>
<circle cx="257.4" cy="75.9" r=".18"/>
<circle cx="76.7" cy="82.3" r=".18"/>
<circle cx="76.7" cy="80.6" r=".18"/>
<circle cx="78.4" cy="84.7" r=".18"/>
<circle cx="211.4" cy="80.3" r=".18"/>
<circle cx="326.3" cy="80.8" r=".18"/>
<circle cx="402.2" cy="86.4" r=".18"/>
<circle cx="402.2" cy="81.5" r=".18"/>
<circle cx="324.6" cy="118.2" r=".18"/>
<circle cx="324.6" cy="115" r=".18"/>
<circle cx="324.7" cy="118.1" r=".18"/>
<circle cx="324.7" cy="115.5" r=".18"/>
<circle cx="329.3" cy="118.4" r=".18"/>
<circle cx="398" cy="114.6" r=".18"/>
<circle cx="402.2" cy="118.6" r=".18"/>
<circle cx="402.2" cy="118.4" r=".18"/>
<circle cx="402.2" cy="116" r=".18"/>
<circle cx="402.2" cy="116.2" r=".18"/>
<circle cx="402.3" cy="119.3" r=".18"/>
<circle cx="402.3" cy="114.4" r=".18"/>
<circle cx="402.4" cy="114.4" r=".18"/>
<circle cx="402.5" cy="115.4" r=".18"/>
<circle cx="402.5" cy="118.4" r=".18"/>
<circle cx="76.7" cy="131.2" r=".18"/>
<circle cx="76.7" cy="133" r=".18"/>
<circle cx="78.4" cy="135.3" r=".18"/>
<circle cx="97.7" cy="160.4" r=".18"/>
<circle cx="98.8" cy="161.8" r=".18"/>
<circle cx="397.9" cy="175.3" r=".18"/>
<circle cx="402.2" cy="176.8" r=".18"/>
<circle cx="402.2" cy="179.2" r=".18"/>
<circle cx="402.2" cy="179.1" r=".18"/>
<circle cx="402.2" cy="176.6" r=".18"/>
<circle cx="402.3" cy="180" r=".18"/>
<circle cx="402.3" cy="175" r=".18"/>
<circle cx="402.3" cy="175.1" r=".18"/>
<circle cx="402.5" cy="179" r=".18"/>
<circle cx="402.5" cy="176" r=".18"/>
<circle cx="402.5" cy="174.8" r=".18"/>
<circle cx="323" cy="182.8" r=".18"/>
<circle cx="401.6" cy="194.6" r=".18"/>
<circle cx="402.4" cy="180.2" r=".18"/>
<circle cx="385.2" cy="208.7" r=".18"/>
<circle cx="400.4" cy="201" r=".18"/>
<circle cx="329.9" cy="228.7" r=".18"/>
</g>
<g fill="none" stroke="#000" stroke-width=".71">
<path d="M10.1 9.9h400v277.1h-400zM70.1 6.5v3.4M140.1 6.5v3.4M207.2 5h5.8l-2.9 4.9zM210.1 0v9.9M280.1 6.5v3.4M350.1 6.5v3.4M6.7 74.2h3.4M410.1 74.2h3.5M.1 148.5h10M5.1 145.6l5 2.9-5 2.9zM410.1 148.5h10"/>
<path d="M410.1 148.5l5-2.9v5.8zM6.7 222.7h3.4M410.1 222.7h3.5M70.1 287v3.4M140.1 287v3.4M210.1 287v10M210.1 287l2.9 5h-5.8zM280.1 287v3.4M350.1 287v3.4"/>
</g>
<g fill="none" stroke="#000" stroke-width=".51">
<path d="M269.8 249.5h40.3M270.1 242h140v45h-140zM270.1 257h140M303.2 257v16M310.1 242v15M350.1 257v30M390.1 257v12M270.1 265h33.1M270.1 273h80M350.1 269h60M350.1 263h60M350.1 280.5h60"/>
<path d="M370.1 280.5v6.5M390.1 280.5v6.5"/>
</g>
<g fill="none" stroke="#000" stroke-width=".24">
<path d="M191.6 123.6v80.1M141.4 152.6v80.1M189.8 201.7l1.8-.6-1.8 1.5zM191.6 201.1l-50.2 29M141.4 230.1l1.8-1.4v.8z"/>
<circle cx="64" cy="180.5" r="42.8"/>
</g>
<path d="M189.8 201.7l1.8-.6-1.8 1.5zM141.4 230.1l1.8-1.4v.8z" fill="#000"/>
<text font-size="7.9" x="151.5" y="44.2">A ( 1 : 1 )</text>
<text font-size="7.2" x="96.5" y="216">A</text>
<g font-size="4.7">
<text x="304.6" y="260.8">Plano Fabricación</text>
<text x="304.6" y="266.2">Conjunto Soldado</text>
<text x="304.6" y="271.6">Soporte Motor</text>
</g>
<g font-size="4.2">
<text x="34" y="9.6">6</text>
<text x="104" y="9.6">5</text>
<text x="174" y="9.6">4</text>
<text x="244" y="9.6">3</text>
<text x="314" y="9.6">2</text>
<text x="384" y="9.6">1</text>
<text x="6.8" y="38.7">D</text>
<text x="410.6" y="38.7">D</text>
<text x="7" y="112.9">C</text>
<text x="410.8" y="112.9">C</text>
<text x="7" y="187.1">B</text>
<text x="410.8" y="187.1">B</text>
<text x="7" y="261.4">A</text>
<text x="410.8" y="261.4">A</text>
<text x="34" y="290.4">6</text>
<text x="104" y="290.4">5</text>
<text x="174" y="290.4">4</text>
<text x="244" y="290.4">3</text>
<text x="314" y="290.4">2</text>
<text x="384" y="290.4">1</text>
</g>
<g font-size="3.9">
<text x="358.5" y="275">CD-IND-30-CSSM-02-MET01</text>
<text x="358.5" y="279.4">2496</text>
</g>
<g font-size="3.1">
<text x="312.7" y="246.8">Tolerancias para dimensiones lineales y angulares sin indicación individual</text>
<text x="312.7" y="250.4">de tolerancia, según ISO 2768-1:1989</text>
<text x="312.7" y="254">Zonas de rugosidad no especificada, Ra 3.2</text>
<text x="358.7" y="286.5">1</text>
<text x="377.7" y="285.6">A3</text>
<text x="397" y="285.9">3 /6</text>
</g>
<g font-size="2.4">
<text x="271.2" y="244.4">MATERIAL:</text>
<text x="271.3" y="252">ACABADO SUPERFICIAL:</text>
<text x="271.4" y="247.9">Steel, Mild</text>
<text x="271.3" y="254.6">Negro satinado liso</text>
<text x="271.2" y="259.7">SCALE:</text>
<text x="350.6" y="260.8">DRAWN: Sergio Torremocha</text>
<text x="391.2" y="260.6">16/02/2016</text>
<text x="350.6" y="267">CHECKED: A.Garcia</text>
<text x="391.2" y="266.7">16/02/2016</text>
<text x="350.6" y="271.4">DWG NO:</text>
<text x="350.8" y="276.9">Id. Ref:</text>
<text x="350.8" y="282.8">REV</text>
<text x="371.2" y="282.9">SIZE</text>
<text x="390.9" y="282.9">SHEET</text>
</g>
</svg>
